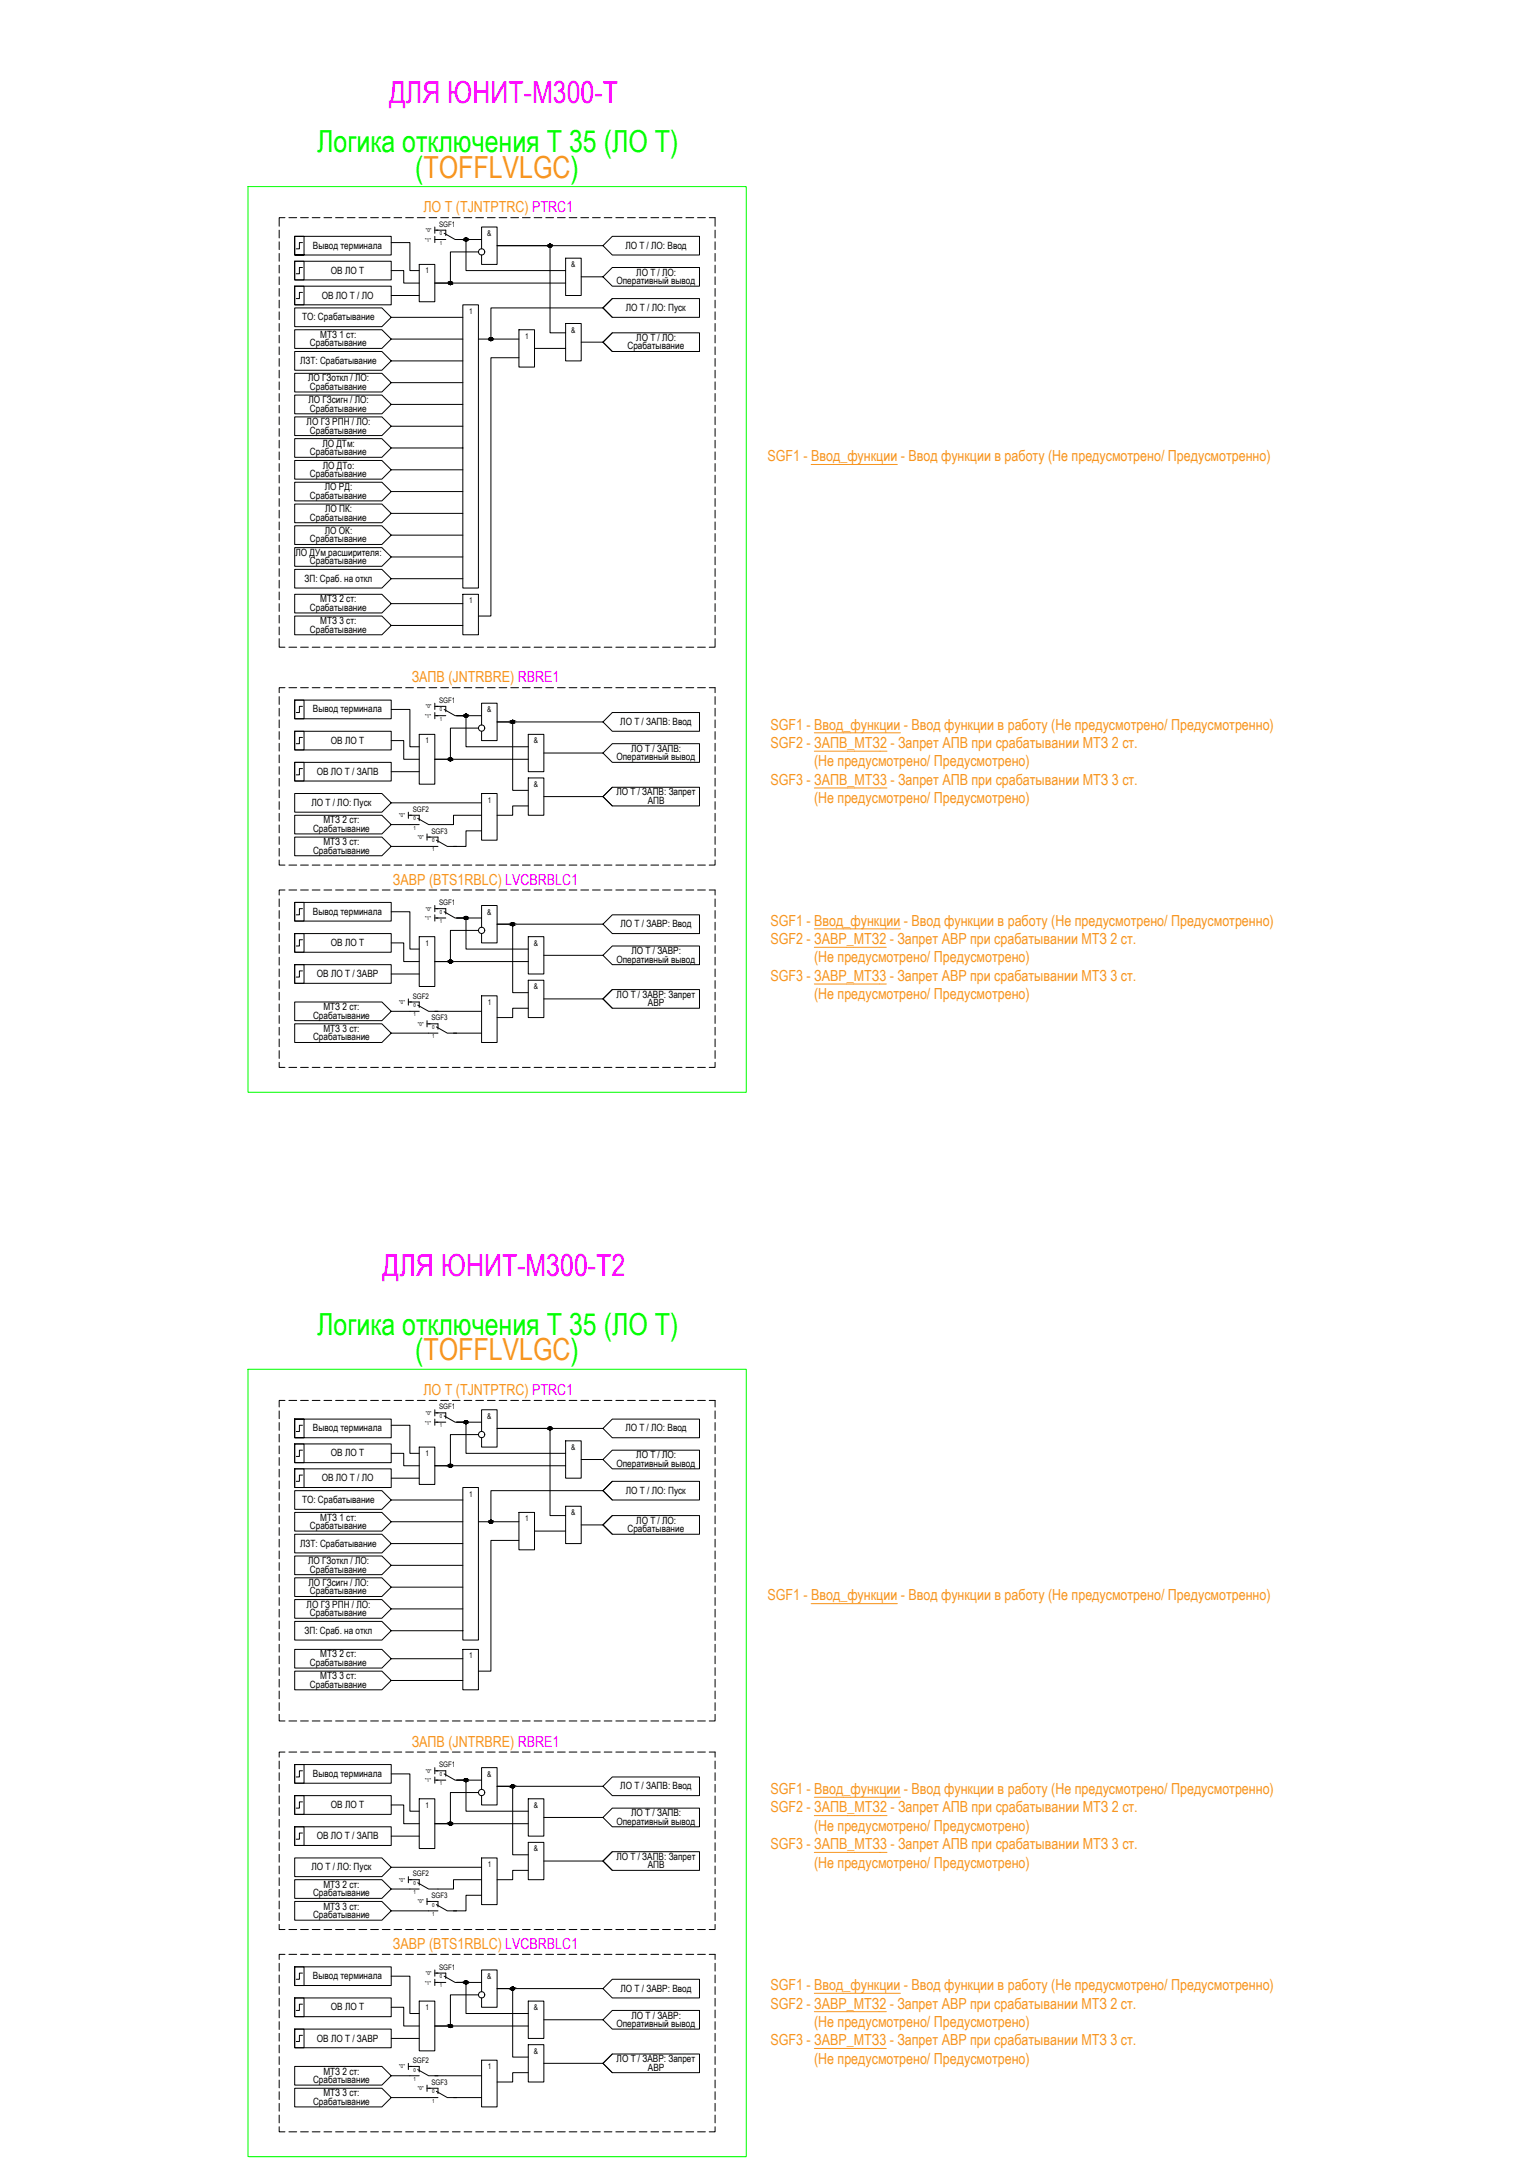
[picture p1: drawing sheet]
<svg xmlns="http://www.w3.org/2000/svg" width="841mm" height="1189mm" viewBox="0 0 841 1189" stroke-linecap="round" stroke-linejoin="round" font-family="sans-serif">
<!-- layer: 0 -->
<g fill="none" stroke="#000" stroke-width=".55">
<path d="M156 119h-3v5M158 119h5M165 119h4M171 119h5M178 119h4M184 119h4M190 119h5M197 119h4M203 119h5M210 119h4M216 119h4M223 119h4"/>
<path d="M229 119h4M235 119h5M242 119h4M248 119h4M255 119h4M261 119h4M267 119h5M274 119h4M280 119h4M287 119h4M293 119h4M299 119h5"/>
<path d="M306 119h4M312 119h4M319 119h4M325 119h4M331 119h5M338 119h4M344 119h5M351 119h4M357 119h4M363 119h5M370 119h4M376 119h5"/>
<path d="M383 119h4M389 119h3v5M153 126v5M153 133v4M153 139v4M162 130v10h5v-10h-5h53v10h-53zM166 133h-2v4h-1M215 133h10v16h5M239 125v3M239 130v3M239 126h1M239 131h1"/>
<path d="M262 138h-15v17h-8h71M264 131h-13h5v18h54M264 137v-12h9v20h-9v-5M331 135l5-5h48v10h-48zM331 135h-58h29v48h8M392 126v5M392 133v4M392 139v4M153 146v4M153 152v4M153 158v5M162 157h5v10h-5z"/>
<path d="M162 157h53v10h-53zM162 143h53v11h-53zM162 143h5v11h-5zM166 147h-2v3h-1M215 149h6v6h9M230 145h9v21h-9zM310 142h9v20h-9zM319 152h12l5-5h48v10h-48l-5-5M392 146v4M392 152v4M392 158v5M153 165v4"/>
<path d="M153 171v4M153 178v4M162 169h48l5 5-5 5h-48zM166 160h-2v4h-1M215 174h39M215 162h15M254 167h8v156h-8zM310 178h9v20h-9zM331 169l5-5h48v10h-48l-5-5h-62v17M336 164l-5 5 5 5M392 165v4M392 171v4"/>
<path d="M392 178v4M153 184v4M153 190v5M153 197v4M162 181h48l5 5-5 5h-48zM215 198l-5 5h-48v-10h48l5 5h39M215 186h39M262 186h23M285 181h8v20h-8zM285 196h-16v142h-7M293 191h17M319 188h12"/>
<path d="M331 188l5-5h48v10h-48zM336 183l-5 5 5 5M392 184v4M392 190v5M392 197v4M153 203v4M153 210v4M153 216v4M162 205h48l5 5-5 5h-48zM162 217h48l5 5-5 5h-48zM215 210h39M392 203v4"/>
<path d="M392 210v4M392 216v4M153 222v5M153 229v4M153 235v4M162 229h48l5 5-5 5h-48zM215 222h39M215 234h39M392 222v5M392 229v4M392 235v4M153 242v4"/>
<path d="M153 248v4M153 254v5M162 241h48l5 5-5 5h-48zM162 253h48l5 5-5 5h-48zM215 246h39M215 258h39M392 242v4M392 248v4M392 254v5M153 261v4M153 267v5M153 274v4"/>
<path d="M162 265h48l5 5-5 5h-48zM162 277h48l5 5-5 5h-48zM215 270h39M392 261v4M392 267v5M392 274v4M153 280v4M153 286v5M153 293v4M153 299v5M162 289h48l5 5-5 5h-48zM215 282h39"/>
<path d="M215 294h39M392 280v4M392 286v5M392 293v4M392 299v5M153 306v4M153 312v4M153 318v5M162 313h48l5 5-5 5h-48zM162 301h48l5 5-5 5h-48zM215 306h39M215 318h39"/>
<path d="M392 306v4M392 312v4M392 318v5M153 325v4M153 331v5M153 338v4M162 326h48l5 5-5 5h-48zM162 338h48l5 5-5 5h-48zM215 331h39M254 326h8v22h-8zM392 325v4M392 331v5"/>
<path d="M392 338v4M153 351v4h3M153 344v4M158 355h5M165 355h4M171 355h5M178 355h4M184 355h4M190 355h5M197 355h4M203 355h5M210 355h4"/>
<path d="M215 343h39M216 355h4M223 355h4M229 355h4M235 355h5M242 355h4M248 355h4M255 355h4M261 355h4M267 355h5M274 355h4M280 355h4"/>
<path d="M287 355h4M293 355h4M299 355h5M306 355h4M312 355h4M319 355h4M325 355h4M331 355h5M338 355h4M344 355h5M351 355h4M357 355h4"/>
<path d="M363 355h5M370 355h4M376 355h5M383 355h4M392 351v4h-3M392 344v4M156 377h-3v3M158 377h5M165 377h4M171 377h5M178 377h4M184 377h4"/>
<path d="M190 377h5M197 377h4M203 377h5M210 377h4M216 377h4M223 377h4M229 377h4M235 377h5M242 377h4M248 377h4M255 377h4M261 377h4"/>
<path d="M267 377h5M274 377h4M280 377h4M287 377h4M293 377h4M299 377h5M306 377h4M312 377h4M319 377h4M325 377h4M331 377h5M338 377h4"/>
<path d="M344 377h5M351 377h4M357 377h4M363 377h5M370 377h4M376 377h5M383 377h4M389 377h3v3M153 382v5M153 389v4M153 395v4M162 384h5v11h-5z"/>
<path d="M162 384h53v11h-53zM166 388h-2v3h-1M215 389h10v21h5M239 386v3M239 391v4M239 388h1M239 393h1M262 400h-15v17h-8h51M264 393h-13h5v17h34M264 398v-12h9v20h-9v-5M331 396h-58h8v38h9M336 391h48v10h-48l-5-5z"/>
<path d="M392 382v5M392 389v4M392 395v4M153 402v4M153 408v4M153 414v5M162 401h5v11h-5zM162 401h53v11h-53zM162 418h5v11h-5zM162 418h53v11h-53zM166 405h-2v3h-1M215 406h6v11h9"/>
<path d="M230 403h9v27h-9zM290 403h8v21h-8zM298 413h33l5-5h48v10h-48l-5-5M392 402v4M392 408v4M392 414v5M153 421v4M153 427v4M153 434v4M162 436h48l5 5-5 5h-48zM166 422h-2v3h-1M215 424h15"/>
<path d="M264 436h9v25h-9zM290 427h8v20h-8zM298 437h33M331 437l5-5h48v10h-48zM336 432l-5 5 5 5M392 421v4M392 427v4M392 434v4M153 440v4M153 446v5M153 453v4M153 459v4"/>
<path d="M162 447h48l5 6-5 5h-48zM162 459h48l5 6-5 5h-48zM215 441h49M215 453h10M224 446v3M224 447h2M234 458v3M234 459h2M264 447h-15v6h-9M264 456h-8v9h-7M290 442h-9v5h-8M392 440v4"/>
<path d="M392 446v5M392 453v4M392 459v4M153 472v3h3M153 466v4M158 475h5M165 475h4M171 475h5M178 475h4M184 475h4M190 475h5M197 475h4"/>
<path d="M203 475h5M210 475h4M215 465h20M216 475h4M223 475h4M229 475h4M235 475h5M242 475h4M248 475h4M255 475h4M261 475h4M267 475h5"/>
<path d="M274 475h4M280 475h4M287 475h4M293 475h4M299 475h5M306 475h4M312 475h4M319 475h4M325 475h4M331 475h5M338 475h4M344 475h5"/>
<path d="M351 475h4M357 475h4M363 475h5M370 475h4M376 475h5M383 475h4M392 472v3h-3M392 466v4M153 493v5M153 500v4M156 488h-3v3M158 488h5"/>
<path d="M162 495h5v11h-5zM162 495h53v11h-53zM165 488h4M166 499h-2v3h-1M171 488h5M178 488h4M184 488h4M190 488h5M197 488h4M203 488h5M210 488h4M216 488h4"/>
<path d="M223 488h4M229 488h4M235 488h5M239 497v3M239 499h1M242 488h4M248 488h4M255 488h4M261 488h4M267 488h5M274 488h4M280 488h4"/>
<path d="M287 488h4M293 488h4M299 488h5M306 488h4M312 488h4M319 488h4M325 488h4M331 488h5M338 488h4M344 488h5M351 488h4M357 488h4"/>
<path d="M363 488h5M370 488h4M376 488h5M383 488h4M389 488h3v3M392 493v5M392 500v4M153 506v4M153 513v4M153 519v4M162 512h5v11h-5zM162 512h53v11h-53z"/>
<path d="M166 516h-2v3h-1M215 518h6v10h9M215 500h10v21h5M230 514h9v27h-9zM239 502v4M239 504h1M262 511h-15v17h-8h51M264 504h-13h5v17h34M264 509v-12h9v21h-9v-6M290 514h8v21h-8zM331 507l5-5h48v10h-48zM331 507h-58h8v38h9"/>
<path d="M392 506v4M392 513v4M392 519v4M153 525v5M153 532v4M153 538v5M162 529h5v11h-5zM162 529h53v11h-53zM166 533h-2v3h-1M215 535h15M290 538h8v21h-8zM298 524h33"/>
<path d="M331 524l5-5h48v10h-48zM392 525v5M392 532v4M392 538v5M153 545v4M153 551v4M153 557v5M162 550h48l5 5-5 5h-48zM215 555h10M224 548v4M224 550h2M239 555h25"/>
<path d="M264 547h9v25h-9zM290 553h-9v6h-8M298 548h33M331 548l5-5h48v10h-48zM336 543l-5 5 5 5M392 545v4M392 551v4M392 557v5M153 564v4M153 570v5M153 577v4M162 562h48l5 5-5 5h-48z"/>
<path d="M215 567h20M234 560v4M234 562h2M249 567h15M392 564v4M392 570v5M392 577v4M153 583v3h3M158 586h5M165 586h4M171 586h5M178 586h4"/>
<path d="M184 586h4M190 586h5M197 586h4M203 586h5M210 586h4M216 586h4M223 586h4M229 586h4M235 586h5M242 586h4M248 586h4M255 586h4"/>
<path d="M261 586h4M267 586h5M274 586h4M280 586h4M287 586h4M293 586h4M299 586h5M306 586h4M312 586h4M319 586h4M325 586h4M331 586h5"/>
<path d="M338 586h4M344 586h5M351 586h4M357 586h4M363 586h5M370 586h4M376 586h5M383 586h4M392 583v3h-3M153 774v5M156 769h-3v3M158 769h5"/>
<path d="M162 779v10h5v-10h-5h53v10h-53zM165 769h4M171 769h5M178 769h4M184 769h4M190 769h5M197 769h4M203 769h5M210 769h4M216 769h4M223 769h4M229 769h4"/>
<path d="M235 769h5M239 774v3M239 779v3M239 775h1M242 769h4M248 769h4M255 769h4M261 769h4M267 769h5M274 769h4M280 769h4M287 769h4"/>
<path d="M293 769h4M299 769h5M306 769h4M312 769h4M319 769h4M325 769h4M331 769h5M338 769h4M344 769h5M351 769h4M357 769h4M363 769h5"/>
<path d="M370 769h4M376 769h5M383 769h4M389 769h3v3M392 774v5M153 781v4M153 787v4M153 794v4M162 793h53v10h-53zM162 793h5v10h-5zM166 796h-2v3h-1M166 782h-2v4h-1"/>
<path d="M215 798h6v7h9M215 782h10v16h5M230 794h9v21h-9zM239 781h1M262 787h-15v18h-8h71M264 781h-13h5v17h54M264 786v-12h9v20h-9v-5M310 791h9v20h-9zM331 784l5-5h48v10h-48zM331 784h-58h29v48h8M392 781v4M392 787v4"/>
<path d="M392 794v4M153 800v4M153 806v5M153 813v4M153 819v5M162 818h48l5 5-5 5h-48zM162 806h5v10h-5zM162 806h53v10h-53zM166 810h-2v3h-1M215 811h15M254 816h8v84h-8zM319 801h12l5-5h48v10h-48l-5-5"/>
<path d="M331 818l5-5h48v10h-48l-5-5h-62v17M336 813l-5 5 5 5M392 800v4M392 806v5M392 813v4M392 819v5M153 826v4M153 832v4M153 838v5M162 830h48l5 5-5 5h-48zM215 835h39M215 823h39"/>
<path d="M262 835h23M285 830h8v21h-8zM310 827h9v20h-9zM319 837h12M331 837l5-5h48v10h-48zM336 832l-5 5 5 5M392 826v4M392 832v4M392 838v5M153 845v4M153 851v5M153 858v4"/>
<path d="M162 854h48l5 5-5 5h-48zM215 847l-5 5h-48v-10h48l5 5h39M215 859h39M285 845h-16v72h-7M293 840h17M392 845v4M392 851v5M392 858v4M153 864v4M153 871v4M153 877v4M162 866h48l5 5-5 5h-48z"/>
<path d="M162 878h48l5 5-5 5h-48zM215 871h39M392 864v4M392 871v4M392 877v4M153 883v5M153 890v4M153 896v4M162 890h48l5 5-5 5h-48zM215 883h39M215 895h39M392 883v5"/>
<path d="M392 890v4M392 896v4M153 903v4M153 909v4M153 915v5M162 905h48l5 5-5 6h-48zM162 917h48l5 5-5 5h-48zM215 910h39M254 905h8v22h-8zM392 903v4M392 909v4M392 915v5"/>
<path d="M153 922v4M153 928v4M153 935v4M215 922h39M392 922v4M392 928v4M392 935v4M153 941v4h3M158 945h5M165 945h4M171 945h5M178 945h4"/>
<path d="M184 945h4M190 945h5M197 945h4M203 945h5M210 945h4M216 945h4M223 945h4M229 945h4M235 945h5M242 945h4M248 945h4M255 945h4"/>
<path d="M261 945h4M267 945h5M274 945h4M280 945h4M287 945h4M293 945h4M299 945h5M306 945h4M312 945h4M319 945h4M325 945h4M331 945h5"/>
<path d="M338 945h4M344 945h5M351 945h4M357 945h4M363 945h5M370 945h4M376 945h5M383 945h4M392 941v4h-3M153 967v4M153 973v4M153 979v5"/>
<path d="M156 962h-3v2M158 962h5M162 969h5v10h-5zM162 969h53v10h-53zM165 962h4M166 972h-2v3h-1M171 962h5M178 962h4M184 962h4M190 962h5M197 962h4M203 962h5"/>
<path d="M210 962h4M215 974h10v20h5M216 962h4M223 962h4M229 962h4M235 962h5M239 970v4M239 975v4M239 972h1M239 977h1M242 962h4M248 962h4"/>
<path d="M255 962h4M261 962h4M264 977h-13h5v17h34M267 962h5M274 962h4M280 962h4M287 962h4M293 962h4M299 962h5M306 962h4M312 962h4M319 962h4"/>
<path d="M325 962h4M331 962h5M338 962h4M344 962h5M351 962h4M357 962h4M363 962h5M370 962h4M376 962h5M383 962h4M389 962h3v2M392 967v4"/>
<path d="M392 973v4M392 979v5M153 986v4M153 992v4M153 999v4M162 986h5v10h-5zM162 986h53v10h-53zM166 989h-2v3h-1M215 991h6v10h9M230 987h9v28h-9zM262 984h-15v17h-8h51M264 982v-12h9v21h-9v-5"/>
<path d="M290 987h8v21h-8zM298 998h33l5-6h48v11h-48l-5-5M331 980l5-5h48v11h-48zM331 980h-58h8v38h9M392 986v4M392 992v4M392 999v4M153 1005v4M153 1011v5M153 1018v4M162 1020h48l5 5-5 5h-48zM162 1003h5v10h-5z"/>
<path d="M162 1003h53v10h-53zM166 1006h-2v3h-1M215 1008h15M264 1020h9v25h-9zM290 1011h8v21h-8zM336 1016l-5 5 5 6M392 1005v4M392 1011v5M392 1018v4M153 1024v5M153 1031v4M153 1037v4"/>
<path d="M162 1032h48l5 5-5 5h-48zM215 1025h49M215 1037h10M224 1030v3M224 1032h2M264 1032h-15v5h-9M290 1027h-9v5h-8M298 1021h33M331 1021l5-5h48v11h-48zM392 1024v5M392 1031v4M392 1037v4"/>
<path d="M153 1056v3h3M153 1043v5M153 1050v4M158 1059h5M162 1044h48l5 5-5 5h-48zM165 1059h4M171 1059h5M178 1059h4M184 1059h4M190 1059h5M197 1059h4M203 1059h5"/>
<path d="M210 1059h4M215 1049h20M216 1059h4M223 1059h4M229 1059h4M234 1042v3M234 1044h2M235 1059h5M242 1059h4M248 1059h4M255 1059h4M261 1059h4"/>
<path d="M264 1040h-8v9h-7M267 1059h5M274 1059h4M280 1059h4M287 1059h4M293 1059h4M299 1059h5M306 1059h4M312 1059h4M319 1059h4M325 1059h4M331 1059h5"/>
<path d="M338 1059h4M344 1059h5M351 1059h4M357 1059h4M363 1059h5M370 1059h4M376 1059h5M383 1059h4M392 1056v3h-3M392 1043v5M392 1050v4M153 1078v4"/>
<path d="M156 1073h-3v2M158 1073h5M162 1080h5v10h-5zM162 1080h53v10h-53zM165 1073h4M171 1073h5M178 1073h4M184 1073h4M190 1073h5M197 1073h4M203 1073h5M210 1073h4"/>
<path d="M216 1073h4M223 1073h4M229 1073h4M235 1073h5M242 1073h4M248 1073h4M255 1073h4M261 1073h4M267 1073h5M274 1073h4M280 1073h4M287 1073h4"/>
<path d="M293 1073h4M299 1073h5M306 1073h4M312 1073h4M319 1073h4M325 1073h4M331 1073h5M338 1073h4M344 1073h5M351 1073h4M357 1073h4M363 1073h5"/>
<path d="M370 1073h4M376 1073h5M383 1073h4M389 1073h3v2M392 1078v4M153 1084v4M153 1090v5M153 1097v4M162 1097h5v10h-5zM162 1097h53v10h-53zM166 1083h-2v3h-1M215 1085h10v20h5"/>
<path d="M230 1098h9v28h-9zM239 1081v4M239 1086v4M239 1083h1M239 1088h1M262 1095h-15v17h-8h51M264 1088h-13h5v17h34M264 1093v-12h9v21h-9v-5M290 1098h8v21h-8zM331 1091l5-5h48v11h-48zM331 1091h-58h8v38h9M392 1084v4"/>
<path d="M392 1090v5M392 1097v4M153 1103v5M153 1110v4M153 1116v4M162 1114h5v10h-5zM162 1114h53v10h-53zM166 1100h-2v3h-1M166 1117h-2v4h-1M215 1102h6v10h9M215 1119h15M298 1109h33"/>
<path d="M336 1103h48v11h-48l-5-5zM392 1103v5M392 1110v4M392 1116v4M153 1122v5M153 1129v4M153 1135v5M162 1134h48l5 5-5 5h-48zM215 1139h10M224 1133v3M224 1134h2M239 1139h25"/>
<path d="M264 1131h9v25h-9zM290 1122h8v21h-8zM290 1138h-9v5h-8M298 1133h33M331 1133l5-6h48v11h-48zM336 1127l-5 6 5 5M392 1122v5M392 1129v4M392 1135v5M153 1142v4M153 1148v4M153 1154v5"/>
<path d="M162 1146h48l5 5-5 5h-48zM215 1151h20M234 1144v4M234 1146h2M249 1151h15M392 1142v4M392 1148v4M392 1154v5M153 1167v3h3M153 1161v4M158 1170h5M165 1170h4"/>
<path d="M171 1170h5M178 1170h4M184 1170h4M190 1170h5M197 1170h4M203 1170h5M210 1170h4M216 1170h4M223 1170h4M229 1170h4M235 1170h5M242 1170h4"/>
<path d="M248 1170h4M255 1170h4M261 1170h4M267 1170h5M274 1170h4M280 1170h4M287 1170h4M293 1170h4M299 1170h5M306 1170h4M312 1170h4M319 1170h4"/>
<path d="M325 1170h4M331 1170h5M338 1170h4M344 1170h5M351 1170h4M357 1170h4M363 1170h5M370 1170h4M376 1170h5M383 1170h4M392 1167v3h-3M392 1161v4"/>
<circle cx="256" cy="131" r=".9"/>
<circle cx="264" cy="138" r="1.7"/>
<circle cx="302" cy="135" r=".9"/>
<circle cx="247" cy="155" r=".9"/>
<circle cx="269" cy="186" r=".9"/>
<circle cx="256" cy="393" r=".9"/>
<circle cx="264" cy="400" r="1.7"/>
<circle cx="281" cy="396" r=".9"/>
<circle cx="247" cy="417" r=".9"/>
<circle cx="256" cy="504" r=".9"/>
<circle cx="264" cy="511" r="1.7"/>
<circle cx="281" cy="507" r=".9"/>
<circle cx="247" cy="528" r=".9"/>
<circle cx="256" cy="781" r=".9"/>
<circle cx="264" cy="787" r="1.7"/>
<circle cx="302" cy="784" r=".9"/>
<circle cx="247" cy="804" r=".9"/>
<circle cx="269" cy="835" r=".9"/>
<circle cx="256" cy="977" r=".9"/>
<circle cx="264" cy="984" r="1.7"/>
<circle cx="281" cy="980" r=".9"/>
<circle cx="247" cy="1001" r=".9"/>
<circle cx="256" cy="1088" r=".9"/>
<circle cx="264" cy="1095" r="1.7"/>
<circle cx="281" cy="1091" r=".9"/>
<circle cx="247" cy="1112" r=".9"/>
</g>
<path d="M136 102h273v498h-273zM136 752h273v432h-273z" fill="none" stroke="#0f0" stroke-width=".55"/>
<g fill="none" stroke="#000" stroke-width=".55">
<path d="M239 126h6v3M239 131h6M244 128l6 3h5M239 388h6v3M239 393h6M244 389l6 4h5M225 447h5v3M225 453h5M229 449l6 4h5M235 459h5v3M235 465h5M239 461l6 4h6"/>
<path d="M239 499h6v3M239 504h6M244 500l6 4h5M225 550h5v3M225 555h5M229 552l6 3h5M235 562h5v3M235 567h5M239 564l6 3h6M239 775h6v3M244 777l6 4h5M239 781h6"/>
<path d="M239 972h6v3M239 977h6M244 974l6 3h5M225 1032h5v3M225 1037h5M229 1033l6 4h5M235 1044h5v3M235 1049h5M239 1045l6 4h6M239 1083h6v3M239 1088h6M244 1085l6 3h5"/>
<path d="M225 1134h5v3M225 1139h5M229 1136l6 3h5M235 1146h5v3M235 1151h5M239 1148l6 3h6"/>
</g>
<!-- layer: 0 -->
<g fill="#000" stroke="#000" stroke-width=".55">
<path d="M255 132h1zM255 131h1zM301 134h1zM247 156h1zM269 187h1zM255 394h1zM255 392h1zM281 397h1zM255 505h1zM255 503h1zM281 508h1zM247 529h1z"/>
<path d="M255 780h1zM255 781h1zM301 783h1zM247 805h1zM269 836h1zM255 978h1zM255 976h1zM281 981h1zM247 1002h1zM255 1089h1zM255 1087h1zM281 1092h1z"/>
<path d="M247 1113h1z"/>
<path d="M255 131h1zM255 131h1z"/>
<path d="M255 131h1zM255 131h1z"/>
<path d="M255 132h1zM255 132h1z"/>
<path d="M255 131h1zM255 131h1z"/>
<path d="M255 132h1zM255 132h1z"/>
<path d="M255 131h1zM255 131h1z"/>
<path d="M255 132h1zM255 132h1z"/>
<path d="M255 131h1zM255 131h1z"/>
<path d="M255 132h1zM255 132h1z"/>
<path d="M255 131h1zM255 131h1z"/>
<path d="M255 132h1zM255 132h1z"/>
<path d="M255 131h1zM255 131h1z"/>
<path d="M255 132h1zM255 132h1z"/>
<path d="M255 131h1zM255 131h1z"/>
<path d="M255 132h1zM255 132h1z"/>
<path d="M255 131h1zM255 131h1z"/>
<path d="M255 132h1zM255 132h1z"/>
<path d="M255 131h1zM255 131h1z"/>
<path d="M255 132h1zM255 132h1z"/>
<path d="M255 131h1zM255 131h1z"/>
<path d="M255 131h1zM255 131h1z"/>
<path d="M255 132h1zM255 132h1z"/>
<path d="M255 132h1zM255 132h1z"/>
<path d="M255 131h1zM255 131h1z"/>
<path d="M255 131h1zM255 131h1z"/>
<path d="M255 131l1 1zM255 131l1 1z"/>
<path d="M255 132h1zM255 132h1z"/>
<path d="M255 132h1zM255 132h1z"/>
<path d="M301 134h1zM301 134h1z"/>
<path d="M301 136h1zM301 136h1z"/>
<path d="M301 134h1zM301 134h1z"/>
<path d="M301 136h1zM301 136h1z"/>
<path d="M301 134h1zM301 134h1z"/>
<path d="M301 136h1zM301 136h1z"/>
<path d="M301 134h1zM301 134h1z"/>
<path d="M301 136h1zM301 136h1z"/>
<path d="M301 134h1zM301 134h1z"/>
<path d="M301 136h1zM301 136h1z"/>
<path d="M301 134h1zM301 134h1z"/>
<path d="M301 135h1zM301 135l1 1z"/>
<path d="M301 134h1zM301 134h1z"/>
<path d="M301 135h1zM301 135h1z"/>
<path d="M301 134h2zM301 134h2z"/>
<path d="M301 135h1zM301 135h1z"/>
<path d="M301 134l2 1zM301 134l2 1z"/>
<path d="M301 135h2zM301 135h1z"/>
<path d="M301 135h2zM301 135h2z"/>
<path d="M301 135h2zM301 135h2z"/>
<path d="M301 135h2zM301 135h2z"/>
<path d="M301 135h2zM301 135h2z"/>
<path d="M301 135h2zM301 135h2z"/>
<path d="M301 135h2zM301 135h2z"/>
<path d="M301 135h2zM301 135h2z"/>
<path d="M301 135h2zM301 135h2z"/>
<path d="M301 135h2zM301 135h2z"/>
<path d="M247 155h1zM247 155h1z"/>
<path d="M247 155h1zM247 155h1z"/>
<path d="M247 155h1zM247 155h1z"/>
<path d="M247 156h1zM247 156h1z"/>
<path d="M247 155h1zM247 155h1z"/>
<path d="M247 156h1zM247 156h1z"/>
<path d="M247 155h1zM246 155h2z"/>
<path d="M247 156h1zM247 156h1z"/>
<path d="M246 155h2zM246 155h2z"/>
<path d="M246 156h2zM246 156h2z"/>
<path d="M246 155h2zM246 155h2z"/>
<path d="M246 156h2zM246 156h2z"/>
<path d="M246 155h2zM246 155h2z"/>
<path d="M246 156h2zM246 156h2z"/>
<path d="M246 155h2zM246 155h2z"/>
<path d="M246 155h2zM246 155h2z"/>
<path d="M246 156h2zM246 156h2z"/>
<path d="M246 156h2zM246 156h2z"/>
<path d="M246 155h2zM246 155h2z"/>
<path d="M246 155h2zM246 155h2z"/>
<path d="M246 155h2zM246 155h2z"/>
<path d="M246 155l2 1zM246 155l2 1z"/>
<path d="M246 156h2zM246 156h2z"/>
<path d="M269 185h1zM269 185h1z"/>
<path d="M269 185h1zM269 185h1z"/>
<path d="M269 185h1zM269 185h1z"/>
<path d="M269 187h1zM269 187h1z"/>
<path d="M269 185h1zM269 185h1z"/>
<path d="M269 187h1zM269 187h1z"/>
<path d="M269 185h1zM269 185h1z"/>
<path d="M269 187h1zM269 187h1z"/>
<path d="M269 185l1 1zM269 185l1 1z"/>
<path d="M269 187h1zM269 187h1z"/>
<path d="M269 186h1zM269 186h1z"/>
<path d="M269 187h1zM269 187h1z"/>
<path d="M269 186h1zM269 186h1z"/>
<path d="M269 187h1zM269 187h1z"/>
<path d="M269 186h1zM269 186h1z"/>
<path d="M269 186h1zM269 186h1z"/>
<path d="M269 186l1 1zM269 186l1 1z"/>
<path d="M269 187h1zM269 187h1z"/>
<path d="M269 186h1zM268 186h2z"/>
<path d="M269 186h1zM269 186h1z"/>
<path d="M268 186h2zM268 186h2z"/>
<path d="M268 186h2zM268 186h2z"/>
<path d="M268 186h2zM268 186h2z"/>
<path d="M268 186h2zM268 186h2z"/>
<path d="M268 186h2zM268 186h2z"/>
<path d="M268 186h2zM268 186h2z"/>
<path d="M268 186h2zM268 186h2z"/>
<path d="M255 392h1zM255 392h1z"/>
<path d="M255 392h1zM255 392h1z"/>
<path d="M255 394h1zM255 394h1z"/>
<path d="M255 392h1zM255 392h1z"/>
<path d="M255 394h1zM255 394h1z"/>
<path d="M255 392h1zM255 392h1z"/>
<path d="M255 394h1zM255 394h1z"/>
<path d="M255 392h1zM255 392h1z"/>
<path d="M255 394h1zM255 394h1z"/>
<path d="M255 392h1zM255 392h1z"/>
<path d="M255 393h1zM255 393l1 1z"/>
<path d="M255 392h1zM255 392h1z"/>
<path d="M255 393h1zM255 393h1z"/>
<path d="M255 392h1zM255 392h1z"/>
<path d="M255 393h1zM255 393h1z"/>
<path d="M255 392h1zM255 392h1z"/>
<path d="M255 393h1zM255 393h1z"/>
<path d="M255 392h1zM255 392h1z"/>
<path d="M255 393h1zM255 393h1z"/>
<path d="M255 392l1 1zM255 392l1 1z"/>
<path d="M255 393h1zM255 393h1z"/>
<path d="M255 393h1zM255 393h1z"/>
<path d="M255 393h1zM255 393h1z"/>
<path d="M255 393h1zM255 393h1z"/>
<path d="M255 393h1zM255 393h1z"/>
<path d="M255 393h1zM255 393h1z"/>
<path d="M255 393h1zM255 393h1z"/>
<path d="M255 393h1zM255 393h1z"/>
<path d="M281 395h1zM281 395h1z"/>
<path d="M281 395h1zM281 395h1z"/>
<path d="M281 395h1zM281 395h1z"/>
<path d="M281 397h1zM281 397h1z"/>
<path d="M281 395l1 1zM281 395l1 1z"/>
<path d="M281 397h1zM281 397h1z"/>
<path d="M281 396h1zM281 396h1z"/>
<path d="M281 397h1zM281 397h1z"/>
<path d="M281 396h1zM281 396h1z"/>
<path d="M281 397h1zM281 397h1z"/>
<path d="M281 396h1zM281 396h1z"/>
<path d="M281 397h1zM281 397h1z"/>
<path d="M281 396h1zM281 396h1z"/>
<path d="M281 397h1zM281 397h1z"/>
<path d="M281 396h1zM281 396h1z"/>
<path d="M281 397h1zM281 397h1z"/>
<path d="M281 396h1zM281 396h1z"/>
<path d="M281 397h1zM281 397h1z"/>
<path d="M280 396h2zM280 396h2z"/>
<path d="M280 396h2zM280 396h2z"/>
<path d="M280 396l2 1zM280 396l2 1z"/>
<path d="M280 397h2zM280 397h2z"/>
<path d="M280 396h2zM280 396h2z"/>
<path d="M280 396h2zM280 396h2z"/>
<path d="M280 396h2zM280 396h2z"/>
<path d="M280 396h2zM280 396h2z"/>
<path d="M280 396h2zM280 396h2z"/>
<path d="M247 416h1zM247 416h1z"/>
<path d="M247 416h1zM247 416h1z"/>
<path d="M247 417h1zM247 417v1z"/>
<path d="M247 416h1zM247 416h1z"/>
<path d="M247 417h1zM247 417h1z"/>
<path d="M247 416h1zM247 416h1z"/>
<path d="M247 417h1zM247 417h1z"/>
<path d="M247 416h1zM246 416h2z"/>
<path d="M247 417h1zM247 417h1z"/>
<path d="M246 416h2zM246 416h2z"/>
<path d="M246 417h2zM246 417h2z"/>
<path d="M246 416h2zM246 416h2z"/>
<path d="M246 417h2zM246 417h2z"/>
<path d="M246 416h2zM246 416h2z"/>
<path d="M246 417h2zM246 417h2z"/>
<path d="M246 416h2zM246 416h2z"/>
<path d="M246 416l2 1zM246 416l2 1z"/>
<path d="M246 417h2zM246 417h2z"/>
<path d="M246 417h2zM246 417h2z"/>
<path d="M246 417h2zM246 417h2z"/>
<path d="M246 417h2zM246 417h2z"/>
<path d="M246 417h2zM246 417h2z"/>
<path d="M246 417h2zM246 417h2z"/>
<path d="M246 417h2zM246 417h2z"/>
<path d="M255 503h1zM255 503h1z"/>
<path d="M255 503h1zM255 503h1z"/>
<path d="M255 505h1zM255 505h1z"/>
<path d="M255 503h1zM255 503h1z"/>
<path d="M255 505h1zM255 505h1z"/>
<path d="M255 503h1zM255 503h1z"/>
<path d="M255 505h1zM255 505h1z"/>
<path d="M255 503h1zM255 503h1z"/>
<path d="M255 505h1zM255 505h1z"/>
<path d="M255 503h1zM255 503h1z"/>
<path d="M255 505h1zM255 505h1z"/>
<path d="M255 503h1zM255 503h1z"/>
<path d="M255 504h1zM255 504l1 1z"/>
<path d="M255 503h1zM255 503h1z"/>
<path d="M255 504h1zM255 504h1z"/>
<path d="M255 503h1zM255 503h1z"/>
<path d="M255 504h1zM255 504h1z"/>
<path d="M255 503l1 1zM255 503l1 1z"/>
<path d="M255 504h1zM255 504h1z"/>
<path d="M255 504h1zM255 504h1z"/>
<path d="M255 504h1zM255 504h1z"/>
<path d="M255 504h1zM255 504h1z"/>
<path d="M255 504h1zM255 504h1z"/>
<path d="M255 504h1zM255 504h1z"/>
<path d="M255 504h1zM255 504h1z"/>
<path d="M255 504h1zM255 504h1z"/>
<path d="M255 504h1zM255 504h1z"/>
<path d="M255 504h1zM255 504h1z"/>
<path d="M281 506h1zM281 506h1z"/>
<path d="M281 506h1zM281 506h1z"/>
<path d="M281 506l1 1zM281 507h1z"/>
<path d="M281 508h1zM281 508h1z"/>
<path d="M281 507h1zM281 507h1z"/>
<path d="M281 508h1zM281 508h1z"/>
<path d="M281 507h1zM281 507h1z"/>
<path d="M281 508h1zM281 508h1z"/>
<path d="M281 507h1zM281 507h1z"/>
<path d="M281 508h1zM281 508h1z"/>
<path d="M281 507h1zM281 507h1z"/>
<path d="M281 508h1zM281 508h1z"/>
<path d="M281 507h1zM281 507h1z"/>
<path d="M281 508h1zM281 508h1z"/>
<path d="M281 507h1zM281 507h1z"/>
<path d="M281 508h1zM281 508h1z"/>
<path d="M281 507h1zM281 507h1z"/>
<path d="M281 508h1zM281 508h1z"/>
<path d="M280 507h2zM280 507h2z"/>
<path d="M280 507h2zM280 507h2z"/>
<path d="M280 508h2zM280 508h2z"/>
<path d="M280 508h2zM280 508h2z"/>
<path d="M280 507h2zM280 507h2z"/>
<path d="M280 507h2zM280 507h2z"/>
<path d="M280 507h2zM280 507h2z"/>
<path d="M280 507h2zM280 507h2z"/>
<path d="M280 507h2zM280 507l2 1z"/>
<path d="M247 527h1zM247 527h1z"/>
<path d="M247 527h1zM247 527h1z"/>
<path d="M247 527h1zM247 527h1z"/>
<path d="M247 528h1zM247 528l1 1z"/>
<path d="M247 527h1zM247 527h1z"/>
<path d="M247 528h1zM247 528h1z"/>
<path d="M247 527h1zM246 527h2z"/>
<path d="M247 528h1zM247 528h1z"/>
<path d="M246 527h2zM246 527h2z"/>
<path d="M246 528h2zM246 528h2z"/>
<path d="M246 527h2zM246 527h2z"/>
<path d="M246 528h2zM246 528h2z"/>
<path d="M246 527h2zM246 527h2z"/>
<path d="M246 528h2zM246 528h2z"/>
<path d="M246 527l2 1zM246 527l2 1z"/>
<path d="M246 528h2zM246 528h2z"/>
<path d="M246 528h2zM246 528h2z"/>
<path d="M246 528h2zM246 528h2z"/>
<path d="M246 528h2zM246 528h2z"/>
<path d="M246 528h2zM246 528h2z"/>
<path d="M246 528h2zM246 528h2z"/>
<path d="M246 528h2zM246 528h2z"/>
<path d="M246 528h2zM246 528h2z"/>
<path d="M255 780h1zM255 780h1z"/>
<path d="M255 780h1zM255 780h1z"/>
<path d="M255 780h1zM255 780h1z"/>
<path d="M255 780h1zM255 780h1z"/>
<path d="M255 780h1zM255 780h1z"/>
<path d="M255 780h1zM255 780h1z"/>
<path d="M255 781h1zM255 781h1z"/>
<path d="M255 781h1zM255 781h1z"/>
<path d="M255 781h1zM255 781h1z"/>
<path d="M255 781h1zM255 781h1z"/>
<path d="M255 781h1zM255 781h1z"/>
<path d="M255 780h1zM255 780h1z"/>
<path d="M255 781h1zM255 781h1z"/>
<path d="M255 780h1zM255 780h1z"/>
<path d="M255 781h1zM255 781h1z"/>
<path d="M255 780h1zM255 780h1z"/>
<path d="M255 781h1zM255 781h1z"/>
<path d="M255 780h1zM255 780h1z"/>
<path d="M255 781h1zM255 781h1z"/>
<path d="M255 780h1zM255 780h1z"/>
<path d="M255 780h1zM255 780h1z"/>
<path d="M255 781h1zM255 781h1z"/>
<path d="M255 781h1zM255 781h1z"/>
<path d="M255 780l1 1zM255 780l1 1z"/>
<path d="M255 781h1zM255 781h1z"/>
<path d="M255 781h1zM255 781h1z"/>
<path d="M255 781h1zM255 781h1z"/>
<path d="M255 781h1zM255 781h1z"/>
<path d="M301 783h1zM301 783h1z"/>
<path d="M301 785h1zM301 785h1z"/>
<path d="M301 783h1zM301 783h1z"/>
<path d="M301 785h1zM301 785h1z"/>
<path d="M301 783h1zM301 783h1z"/>
<path d="M301 785h1zM301 785h1z"/>
<path d="M301 783h1zM301 783h1z"/>
<path d="M301 785h1zM301 785h1z"/>
<path d="M301 783h1zM301 783h1z"/>
<path d="M301 785h1zM301 785h1z"/>
<path d="M301 783h1zM301 783h1z"/>
<path d="M301 785h1zM301 785h1z"/>
<path d="M301 783l1 1zM301 783l1 1z"/>
<path d="M301 785h1zM301 785h1z"/>
<path d="M301 784h2zM301 784h2z"/>
<path d="M301 784h1zM301 784l1 1z"/>
<path d="M301 784h2zM301 784h2z"/>
<path d="M301 784h2zM301 784h1z"/>
<path d="M301 784h2zM301 784h2z"/>
<path d="M301 784h2zM301 784h2z"/>
<path d="M301 784h2zM301 784h2z"/>
<path d="M301 784h2zM301 784h2z"/>
<path d="M301 784h2zM301 784h2z"/>
<path d="M301 784h2zM301 784h2z"/>
<path d="M301 784h2zM301 784h2z"/>
<path d="M301 784h2zM301 784h2z"/>
<path d="M301 784h2zM301 784h2z"/>
<path d="M247 804h1zM247 804h1z"/>
<path d="M247 804h1zM247 804h1z"/>
<path d="M247 804h1zM247 804h1z"/>
<path d="M247 805h1zM247 805h1z"/>
<path d="M247 804h1zM247 804h1z"/>
<path d="M247 805h1zM247 805h1z"/>
<path d="M247 804h1zM247 804h1z"/>
<path d="M247 805h1zM247 805h1z"/>
<path d="M246 804h2zM246 804h2z"/>
<path d="M246 805h2zM246 805h2z"/>
<path d="M246 804h2zM246 804h2z"/>
<path d="M246 805h2zM246 805h2z"/>
<path d="M246 804h2zM246 804h2z"/>
<path d="M246 805h2zM246 805h2z"/>
<path d="M246 804h2zM246 804h2z"/>
<path d="M246 804h2zM246 804h2z"/>
<path d="M246 805h2zM246 805h2z"/>
<path d="M246 805h2zM246 805h2z"/>
<path d="M246 804h2zM246 804h2z"/>
<path d="M246 804l2 1zM246 804l2 1z"/>
<path d="M246 805h2zM246 805h2z"/>
<path d="M246 805h2zM246 805h2z"/>
<path d="M246 805h2zM246 805h2z"/>
<path d="M269 834h1zM269 834h1z"/>
<path d="M269 834h1zM269 834h1z"/>
<path d="M269 834l1 1zM269 834l1 1z"/>
<path d="M269 836h1zM269 836h1z"/>
<path d="M269 835h1zM269 835h1z"/>
<path d="M269 836h1zM269 836h1z"/>
<path d="M269 835h1zM269 835h1z"/>
<path d="M269 836h1zM269 836h1z"/>
<path d="M269 835h1zM269 835h1z"/>
<path d="M269 836h1zM269 836h1z"/>
<path d="M269 835h1zM269 835h1z"/>
<path d="M269 836h1zM269 836h1z"/>
<path d="M269 835h1zM269 835h1z"/>
<path d="M269 836h1zM269 836h1z"/>
<path d="M269 835h1zM269 835h1z"/>
<path d="M269 835h1zM269 835h1z"/>
<path d="M269 836h1zM269 836h1z"/>
<path d="M269 836h1zM269 836h1z"/>
<path d="M269 835h1zM269 835h1z"/>
<path d="M269 836h1zM269 836h1z"/>
<path d="M268 835h2zM268 835h2z"/>
<path d="M268 835h2zM268 835h2z"/>
<path d="M268 835l2 1zM268 835l2 1z"/>
<path d="M268 836h2zM268 836h2z"/>
<path d="M268 835h2zM268 835h2z"/>
<path d="M268 835h2zM268 835h2z"/>
<path d="M268 835h2zM268 835h2z"/>
<path d="M255 976h1zM255 976h1z"/>
<path d="M255 976h1zM255 976h1z"/>
<path d="M255 978h1zM255 978h1z"/>
<path d="M255 976h1zM255 976h1z"/>
<path d="M255 978h1zM255 978h1z"/>
<path d="M255 976h1zM255 976h1z"/>
<path d="M255 978h1zM255 978h1z"/>
<path d="M255 976h1zM255 976h1z"/>
<path d="M255 978h1zM255 978h1z"/>
<path d="M255 976h1zM255 976h1z"/>
<path d="M255 978h1zM255 978h1z"/>
<path d="M255 976l1 1zM255 976l1 1z"/>
<path d="M255 978h1zM255 978h1z"/>
<path d="M255 977h1zM255 977h1z"/>
<path d="M255 978h1zM255 978h1z"/>
<path d="M255 977h1zM255 977h1z"/>
<path d="M255 978h1zM255 978h1z"/>
<path d="M255 977h1zM255 977h1z"/>
<path d="M255 977h1zM255 977l1 1z"/>
<path d="M255 977h1zM255 977h1z"/>
<path d="M255 977h1zM255 977h1z"/>
<path d="M255 977h1zM255 977h1z"/>
<path d="M255 977h1zM255 977h1z"/>
<path d="M255 977h1zM255 977h1z"/>
<path d="M255 977h1zM255 977h1z"/>
<path d="M255 977h1zM255 977h1z"/>
<path d="M255 977h1zM255 977h1z"/>
<path d="M255 977h1zM255 977h1z"/>
<path d="M281 980h1zM281 980h1z"/>
<path d="M281 980h1zM281 980h1z"/>
<path d="M281 980h1zM281 980h1z"/>
<path d="M281 980h1zM281 980h1z"/>
<path d="M281 980h1zM281 980h1z"/>
<path d="M281 980h1zM281 980h1z"/>
<path d="M281 980h1zM281 980h1z"/>
<path d="M281 980h1zM281 980h1z"/>
<path d="M281 980h1zM281 980h1z"/>
<path d="M281 981h1zM281 981h1z"/>
<path d="M281 981h1zM281 981h1z"/>
<path d="M281 981h1zM281 981h1z"/>
<path d="M281 981h1zM281 981h1z"/>
<path d="M281 981h1zM281 981h1z"/>
<path d="M281 981h1zM281 981h1z"/>
<path d="M281 981h1zM281 981h1z"/>
<path d="M281 980h1zM281 980h1z"/>
<path d="M281 981h1zM281 981h1z"/>
<path d="M280 980h2zM280 980h2z"/>
<path d="M280 980h2zM280 980h2z"/>
<path d="M280 981h2zM280 981h2z"/>
<path d="M280 981h2zM280 981h2z"/>
<path d="M280 980h2zM280 980h2z"/>
<path d="M280 980h2zM280 980h2z"/>
<path d="M280 980l2 1zM280 980l2 1z"/>
<path d="M280 981h2zM280 981h2z"/>
<path d="M280 981h2zM280 981h2z"/>
<path d="M247 1000h1zM247 1000h1z"/>
<path d="M247 1000h1zM247 1000h1z"/>
<path d="M247 1000h1zM247 1000h1z"/>
<path d="M247 1002h1zM247 1002h1z"/>
<path d="M247 1000h1zM247 1000h1z"/>
<path d="M247 1002h1zM247 1002h1z"/>
<path d="M247 1000h1zM246 1000h2z"/>
<path d="M247 1002h1zM247 1002h1z"/>
<path d="M246 1000l2 1zM246 1000l2 1z"/>
<path d="M246 1001h2zM246 1001l2 1z"/>
<path d="M246 1001h2zM246 1001h2z"/>
<path d="M246 1001h2zM246 1001h2z"/>
<path d="M246 1001h2zM246 1001h2z"/>
<path d="M246 1001h2zM246 1001h2z"/>
<path d="M246 1001h2zM246 1001h2z"/>
<path d="M246 1001h2zM246 1001h2z"/>
<path d="M246 1001h2zM246 1001h2z"/>
<path d="M246 1001h2zM246 1001h2z"/>
<path d="M246 1001h2zM246 1001h2z"/>
<path d="M246 1001h2zM246 1001h2z"/>
<path d="M246 1001h2zM246 1001h2z"/>
<path d="M246 1001h2zM246 1001h2z"/>
<path d="M246 1001h2zM246 1001h2z"/>
<path d="M255 1087h1zM255 1087h1z"/>
<path d="M255 1087h1zM255 1087h1z"/>
<path d="M255 1089h1zM255 1089h1z"/>
<path d="M255 1087h1zM255 1087h1z"/>
<path d="M255 1089h1zM255 1089h1z"/>
<path d="M255 1087h1zM255 1087h1z"/>
<path d="M255 1089h1zM255 1089h1z"/>
<path d="M255 1087h1zM255 1087h1z"/>
<path d="M255 1089h1zM255 1089h1z"/>
<path d="M255 1087l1 1zM255 1087l1 1z"/>
<path d="M255 1089h1zM255 1089h1z"/>
<path d="M255 1088h1zM255 1088h1z"/>
<path d="M255 1089h1zM255 1089h1z"/>
<path d="M255 1088h1zM255 1088h1z"/>
<path d="M255 1089h1zM255 1089h1z"/>
<path d="M255 1088h1zM255 1088h1z"/>
<path d="M255 1089h1zM255 1089h1z"/>
<path d="M255 1088h1zM255 1088h1z"/>
<path d="M255 1088h1zM255 1088l1 1z"/>
<path d="M255 1088h1zM255 1088h1z"/>
<path d="M255 1088h1zM255 1088h1z"/>
<path d="M255 1088h1zM255 1088h1z"/>
<path d="M255 1088h1zM255 1088h1z"/>
<path d="M255 1088h1zM255 1088h1z"/>
<path d="M255 1088h1zM255 1088h1z"/>
<path d="M255 1088h1zM255 1088h1z"/>
<path d="M255 1088h1zM255 1088h1z"/>
<path d="M255 1088h1zM255 1088h1z"/>
<path d="M281 1091h1zM281 1091h1z"/>
<path d="M281 1091h1zM281 1091h1z"/>
<path d="M281 1091h1zM281 1091h1z"/>
<path d="M281 1092h1zM281 1092h1z"/>
<path d="M281 1091h1zM281 1091h1z"/>
<path d="M281 1092h1zM281 1092h1z"/>
<path d="M281 1091h1zM281 1091h1z"/>
<path d="M281 1092h1zM281 1092h1z"/>
<path d="M281 1091h1zM281 1091h1z"/>
<path d="M281 1092h1zM281 1092h1z"/>
<path d="M281 1091h1zM281 1091h1z"/>
<path d="M281 1092h1zM281 1092h1z"/>
<path d="M281 1091h1zM281 1091h1z"/>
<path d="M281 1092h1zM281 1092h1z"/>
<path d="M281 1091h1zM281 1091h1z"/>
<path d="M281 1092h1zM281 1092h1z"/>
<path d="M281 1091h1zM281 1091h1z"/>
<path d="M281 1092h1zM281 1092h1z"/>
<path d="M280 1091h2zM280 1091h2z"/>
<path d="M280 1091h2zM280 1091h2z"/>
<path d="M280 1092h2zM280 1092h2z"/>
<path d="M280 1092h2zM280 1092h2z"/>
<path d="M280 1091h2zM280 1091h2z"/>
<path d="M280 1091h2zM280 1091h2z"/>
<path d="M280 1091l2 1zM280 1091l2 1z"/>
<path d="M280 1092h2zM280 1092h2z"/>
<path d="M280 1092h2zM280 1092h2z"/>
<path d="M247 1111h1zM247 1111h1z"/>
<path d="M247 1111h1zM247 1111h1z"/>
<path d="M247 1111h1zM247 1111h1z"/>
<path d="M247 1113h1zM247 1113h1z"/>
<path d="M247 1111h1zM247 1111h1z"/>
<path d="M247 1113h1zM247 1113h1z"/>
<path d="M247 1111h1zM246 1111h2z"/>
<path d="M247 1113h1zM247 1113h1z"/>
<path d="M246 1111l2 1zM246 1111l2 1z"/>
<path d="M246 1113h2zM246 1113h2z"/>
<path d="M246 1112h2zM246 1112h2z"/>
<path d="M246 1112h2zM246 1112l2 1z"/>
<path d="M246 1112h2zM246 1112h2z"/>
<path d="M246 1112h2zM246 1112h2z"/>
<path d="M246 1112h2zM246 1112h2z"/>
<path d="M246 1112h2zM246 1112h2z"/>
<path d="M246 1112h2zM246 1112h2z"/>
<path d="M246 1112h2zM246 1112h2z"/>
<path d="M246 1112h2zM246 1112h2z"/>
<path d="M246 1112h2zM246 1112h2z"/>
<path d="M246 1112h2zM246 1112h2z"/>
<path d="M246 1112h2zM246 1112h2z"/>
<path d="M246 1112h2zM246 1112h2z"/>
</g>
<g fill="none" stroke="#f7941d" stroke-width=".55">
<path d="M445 255h47M447 402h47M447 412h40M447 432h40M447 510h47M447 520h39M447 540h39M445 880h47M447 986h47M447 997h40M447 1017h40M447 1094h47"/>
<path d="M447 1104h39M447 1124h39"/>
</g>
<g font-size="16.7" fill="#f0f">
<text x="213" y="56">ДЛЯ ЮНИТ-М300-Т</text>
<text x="210" y="700">ДЛЯ ЮНИТ-М300-Т2</text>
</g>
<g font-size="16.7" fill="#0f0">
<text x="174" y="83">Логика отключения Т 35 (ЛО Т)</text>
<text x="228" y="98">(TOFFLVLGC)</text>
<text x="174" y="733">Логика отключения Т 35 (ЛО Т)</text>
<text x="228" y="747">(TOFFLVLGC)</text>
</g>
<g font-size="8.4" fill="#f7941d">
<text x="232" y="117">ЛО Т (TJNTPTRC) PTRC1</text>
<text x="421" y="253">SGF1 - Ввод_функции - Ввод функции в работу (Не предусмотрено/ Предусмотренно)</text>
<text x="226" y="374">ЗАПВ (JNTRBRE) RBRE1</text>
<text x="423" y="400">SGF1 - Ввод_функции - Ввод функции в работу (Не предусмотрено/ Предусмотренно)</text>
<text x="423" y="411">SGF2 - ЗАПВ_МТЗ2 - Запрет АПВ при срабатывании МТЗ 2 ст.</text>
<text x="447" y="421">(Не предусмотрено/ Предусмотрено)</text>
<text x="423" y="431">SGF3 - ЗАПВ_МТЗ3 - Запрет АПВ при срабатывании МТЗ 3 ст.</text>
<text x="447" y="441">(Не предусмотрено/ Предусмотрено)</text>
<text x="216" y="486">ЗАВР (BTS1RBLC) LVCBRBLC1</text>
<text x="423" y="508">SGF1 - Ввод_функции - Ввод функции в работу (Не предусмотрено/ Предусмотренно)</text>
<text x="423" y="518">SGF2 - ЗАВР_МТЗ2 - Запрет АВР при срабатывании МТЗ 2 ст.</text>
<text x="447" y="528">(Не предусмотрено/ Предусмотрено)</text>
<text x="423" y="538">SGF3 - ЗАВР_МТЗ3 - Запрет АВР при срабатывании МТЗ 3 ст.</text>
<text x="447" y="548">(Не предусмотрено/ Предусмотрено)</text>
<text x="232" y="766">ЛО Т (TJNTPTRC) PTRC1</text>
<text x="421" y="878">SGF1 - Ввод_функции - Ввод функции в работу (Не предусмотрено/ Предусмотренно)</text>
<text x="226" y="959">ЗАПВ (JNTRBRE) RBRE1</text>
<text x="423" y="985">SGF1 - Ввод_функции - Ввод функции в работу (Не предусмотрено/ Предусмотренно)</text>
<text x="423" y="995">SGF2 - ЗАПВ_МТЗ2 - Запрет АПВ при срабатывании МТЗ 2 ст.</text>
<text x="447" y="1005">(Не предусмотрено/ Предусмотрено)</text>
<text x="423" y="1015">SGF3 - ЗАПВ_МТЗ3 - Запрет АПВ при срабатывании МТЗ 3 ст.</text>
<text x="447" y="1025">(Не предусмотрено/ Предусмотрено)</text>
<text x="216" y="1070">ЗАВР (BTS1RBLC) LVCBRBLC1</text>
<text x="423" y="1092">SGF1 - Ввод_функции - Ввод функции в работу (Не предусмотрено/ Предусмотренно)</text>
<text x="423" y="1102">SGF2 - ЗАВР_МТЗ2 - Запрет АВР при срабатывании МТЗ 2 ст.</text>
<text x="447" y="1112">(Не предусмотрено/ Предусмотрено)</text>
<text x="423" y="1123">SGF3 - ЗАВР_МТЗ3 - Запрет АВР при срабатывании МТЗ 3 ст.</text>
<text x="447" y="1133">(Не предусмотрено/ Предусмотрено)</text>
</g>
<g font-size="5.5">
<text x="172" y="136">Вывод терминала</text>
<text x="343" y="136">ЛО Т / ЛО: Ввод</text>
<text x="182" y="150">ОВ ЛО Т</text>
<text x="338" y="156">Оперативный вывод</text>
<text x="349" y="151">ЛО Т / ЛО:</text>
<text x="176" y="164">ОВ ЛО Т / ЛО</text>
<text x="343" y="171">ЛО Т / ЛО: Пуск</text>
<text x="166" y="176">ТО: Срабатывание</text>
<text x="176" y="185">МТЗ 1 ст:</text>
<text x="170" y="190">Срабатывание</text>
<text x="344" y="192">Срабатывание</text>
<text x="349" y="187">ЛО Т / ЛО:</text>
<text x="165" y="200">ЛЗТ: Срабатывание</text>
<text x="169" y="209">ЛО ГЗоткл / ЛО:</text>
<text x="170" y="214">Срабатывание</text>
<text x="169" y="221">ЛО ГЗсигн / ЛО:</text>
<text x="170" y="226">Срабатывание</text>
<text x="168" y="233">ЛО ГЗ РПН / ЛО:</text>
<text x="170" y="238">Срабатывание</text>
<text x="177" y="245">ЛО ДТм:</text>
<text x="170" y="250">Срабатывание</text>
<text x="177" y="257">ЛО ДТо:</text>
<text x="170" y="262">Срабатывание</text>
<text x="178" y="269">ЛО РД:</text>
<text x="170" y="274">Срабатывание</text>
<text x="178" y="281">ЛО ПК:</text>
<text x="170" y="286">Срабатывание</text>
<text x="178" y="293">ЛО ОК:</text>
<text x="170" y="298">Срабатывание</text>
<text x="162" y="305">ЛО ДУм расширителя:</text>
<text x="170" y="310">Срабатывание</text>
<text x="167" y="319">ЗП: Сраб. на откл</text>
<text x="170" y="335">Срабатывание</text>
<text x="176" y="331">МТЗ 2 ст:</text>
<text x="170" y="347">Срабатывание</text>
<text x="176" y="343">МТЗ 3 ст:</text>
<text x="172" y="391">Вывод терминала</text>
<text x="340" y="398">ЛО Т / ЗАПВ: Ввод</text>
<text x="182" y="408">ОВ ЛО Т</text>
<text x="346" y="413">ЛО Т / ЗАПВ:</text>
<text x="338" y="417">Оперативный вывод</text>
<text x="174" y="425">ОВ ЛО Т / ЗАПВ</text>
<text x="338" y="437">ЛО Т / ЗАПВ: Запрет</text>
<text x="171" y="442">ЛО Т / ЛО: Пуск</text>
<text x="355" y="441">АПВ</text>
<text x="177" y="452">МТЗ 2 ст:</text>
<text x="172" y="457">Срабатывание</text>
<text x="177" y="464">МТЗ 3 ст:</text>
<text x="172" y="469">Срабатывание</text>
<text x="172" y="502">Вывод терминала</text>
<text x="340" y="509">ЛО Т / ЗАВР: Ввод</text>
<text x="182" y="519">ОВ ЛО Т</text>
<text x="346" y="524">ЛО Т / ЗАВР:</text>
<text x="338" y="528">Оперативный вывод</text>
<text x="174" y="536">ОВ ЛО Т / ЗАВР</text>
<text x="338" y="548">ЛО Т / ЗАВР: Запрет</text>
<text x="177" y="554">МТЗ 2 ст:</text>
<text x="355" y="552">АВР</text>
<text x="172" y="559">Срабатывание</text>
<text x="177" y="566">МТЗ 3 ст:</text>
<text x="172" y="571">Срабатывание</text>
<text x="172" y="786">Вывод терминала</text>
<text x="343" y="786">ЛО Т / ЛО: Ввод</text>
<text x="182" y="799">ОВ ЛО Т</text>
<text x="349" y="800">ЛО Т / ЛО:</text>
<text x="338" y="805">Оперативный вывод</text>
<text x="176" y="813">ОВ ЛО Т / ЛО</text>
<text x="343" y="820">ЛО Т / ЛО: Пуск</text>
<text x="166" y="825">ТО: Срабатывание</text>
<text x="170" y="839">Срабатывание</text>
<text x="176" y="835">МТЗ 1 ст:</text>
<text x="349" y="836">ЛО Т / ЛО:</text>
<text x="344" y="841">Срабатывание</text>
<text x="165" y="849">ЛЗТ: Срабатывание</text>
<text x="169" y="859">ЛО ГЗоткл / ЛО:</text>
<text x="170" y="863">Срабатывание</text>
<text x="169" y="870">ЛО ГЗсигн / ЛО:</text>
<text x="170" y="875">Срабатывание</text>
<text x="168" y="882">ЛО ГЗ РПН / ЛО:</text>
<text x="170" y="887">Срабатывание</text>
<text x="167" y="897">ЗП: Сраб. на откл</text>
<text x="176" y="910">МТЗ 2 ст:</text>
<text x="170" y="914">Срабатывание</text>
<text x="176" y="922">МТЗ 3 ст:</text>
<text x="170" y="926">Срабатывание</text>
<text x="172" y="975">Вывод терминала</text>
<text x="340" y="982">ЛО Т / ЗАПВ: Ввод</text>
<text x="182" y="992">ОВ ЛО Т</text>
<text x="338" y="1002">Оперативный вывод</text>
<text x="346" y="997">ЛО Т / ЗАПВ:</text>
<text x="174" y="1009">ОВ ЛО Т / ЗАПВ</text>
<text x="338" y="1021">ЛО Т / ЗАПВ: Запрет</text>
<text x="355" y="1025">АПВ</text>
<text x="171" y="1027">ЛО Т / ЛО: Пуск</text>
<text x="177" y="1036">МТЗ 2 ст:</text>
<text x="172" y="1041">Срабатывание</text>
<text x="177" y="1048">МТЗ 3 ст:</text>
<text x="172" y="1053">Срабатывание</text>
<text x="172" y="1086">Вывод терминала</text>
<text x="340" y="1093">ЛО Т / ЗАВР: Ввод</text>
<text x="182" y="1103">ОВ ЛО Т</text>
<text x="346" y="1108">ЛО Т / ЗАВР:</text>
<text x="338" y="1113">Оперативный вывод</text>
<text x="174" y="1121">ОВ ЛО Т / ЗАВР</text>
<text x="338" y="1132">ЛО Т / ЗАВР: Запрет</text>
<text x="177" y="1139">МТЗ 2 ст:</text>
<text x="355" y="1136">АВР</text>
<text x="172" y="1143">Срабатывание</text>
<text x="177" y="1151">МТЗ 3 ст:</text>
<text x="172" y="1155">Срабатывание</text>
</g>
<g font-size="4.3">
<text x="267" y="130">&amp;</text>
<text x="313" y="147">&amp;</text>
<text x="233" y="150">1</text>
<text x="257" y="172">1</text>
<text x="288" y="186">1</text>
<text x="313" y="183">&amp;</text>
<text x="257" y="331">1</text>
<text x="267" y="391">&amp;</text>
<text x="233" y="408">1</text>
<text x="293" y="408">&amp;</text>
<text x="293" y="432">&amp;</text>
<text x="268" y="440">1</text>
<text x="267" y="502">&amp;</text>
<text x="233" y="519">1</text>
<text x="293" y="519">&amp;</text>
<text x="293" y="543">&amp;</text>
<text x="268" y="552">1</text>
<text x="267" y="779">&amp;</text>
<text x="313" y="796">&amp;</text>
<text x="233" y="799">1</text>
<text x="257" y="821">1</text>
<text x="313" y="832">&amp;</text>
<text x="288" y="835">1</text>
<text x="257" y="910">1</text>
<text x="267" y="975">&amp;</text>
<text x="233" y="992">1</text>
<text x="293" y="992">&amp;</text>
<text x="293" y="1016">&amp;</text>
<text x="268" y="1025">1</text>
<text x="267" y="1086">&amp;</text>
<text x="233" y="1103">1</text>
<text x="293" y="1103">&amp;</text>
<text x="293" y="1127">&amp;</text>
<text x="268" y="1136">1</text>
</g>
<g font-size="4.2">
<text x="241" y="124">SGF1</text>
<text x="241" y="386">SGF1</text>
<text x="226" y="446">SGF2</text>
<text x="237" y="458">SGF3</text>
<text x="241" y="497">SGF1</text>
<text x="226" y="548">SGF2</text>
<text x="237" y="560">SGF3</text>
<text x="241" y="774">SGF1</text>
<text x="241" y="970">SGF1</text>
<text x="226" y="1030">SGF2</text>
<text x="237" y="1042">SGF3</text>
<text x="241" y="1081">SGF1</text>
<text x="226" y="1132">SGF2</text>
<text x="237" y="1144">SGF3</text>
</g>
<g font-size="3">
<text x="234" y="127">&quot;0&quot;</text>
<text x="241" y="129">0</text>
<text x="233" y="133">&quot;1&quot;</text>
<text x="241" y="134">1</text>
<text x="234" y="389">&quot;0&quot;</text>
<text x="233" y="394">&quot;1&quot;</text>
<text x="241" y="390">0</text>
<text x="241" y="396">1</text>
<text x="219" y="449">&quot;0&quot;</text>
<text x="227" y="450">0</text>
<text x="227" y="455">1</text>
<text x="229" y="461">&quot;0&quot;</text>
<text x="237" y="462">0</text>
<text x="237" y="467">1</text>
<text x="234" y="500">&quot;0&quot;</text>
<text x="241" y="501">0</text>
<text x="233" y="505">&quot;1&quot;</text>
<text x="241" y="507">1</text>
<text x="219" y="551">&quot;0&quot;</text>
<text x="227" y="553">0</text>
<text x="227" y="558">1</text>
<text x="229" y="563">&quot;0&quot;</text>
<text x="237" y="565">0</text>
<text x="237" y="570">1</text>
<text x="234" y="777">&quot;0&quot;</text>
<text x="241" y="778">0</text>
<text x="233" y="782">&quot;1&quot;</text>
<text x="241" y="783">1</text>
<text x="234" y="973">&quot;0&quot;</text>
<text x="241" y="975">0</text>
<text x="233" y="978">&quot;1&quot;</text>
<text x="241" y="980">1</text>
<text x="219" y="1033">&quot;0&quot;</text>
<text x="227" y="1035">0</text>
<text x="227" y="1040">1</text>
<text x="229" y="1045">&quot;0&quot;</text>
<text x="237" y="1046">0</text>
<text x="237" y="1052">1</text>
<text x="234" y="1084">&quot;0&quot;</text>
<text x="241" y="1086">0</text>
<text x="233" y="1089">&quot;1&quot;</text>
<text x="241" y="1091">1</text>
<text x="219" y="1135">&quot;0&quot;</text>
<text x="227" y="1137">0</text>
<text x="227" y="1142">1</text>
<text x="229" y="1147">&quot;0&quot;</text>
<text x="237" y="1149">0</text>
<text x="237" y="1154">1</text>
</g>
</svg>
